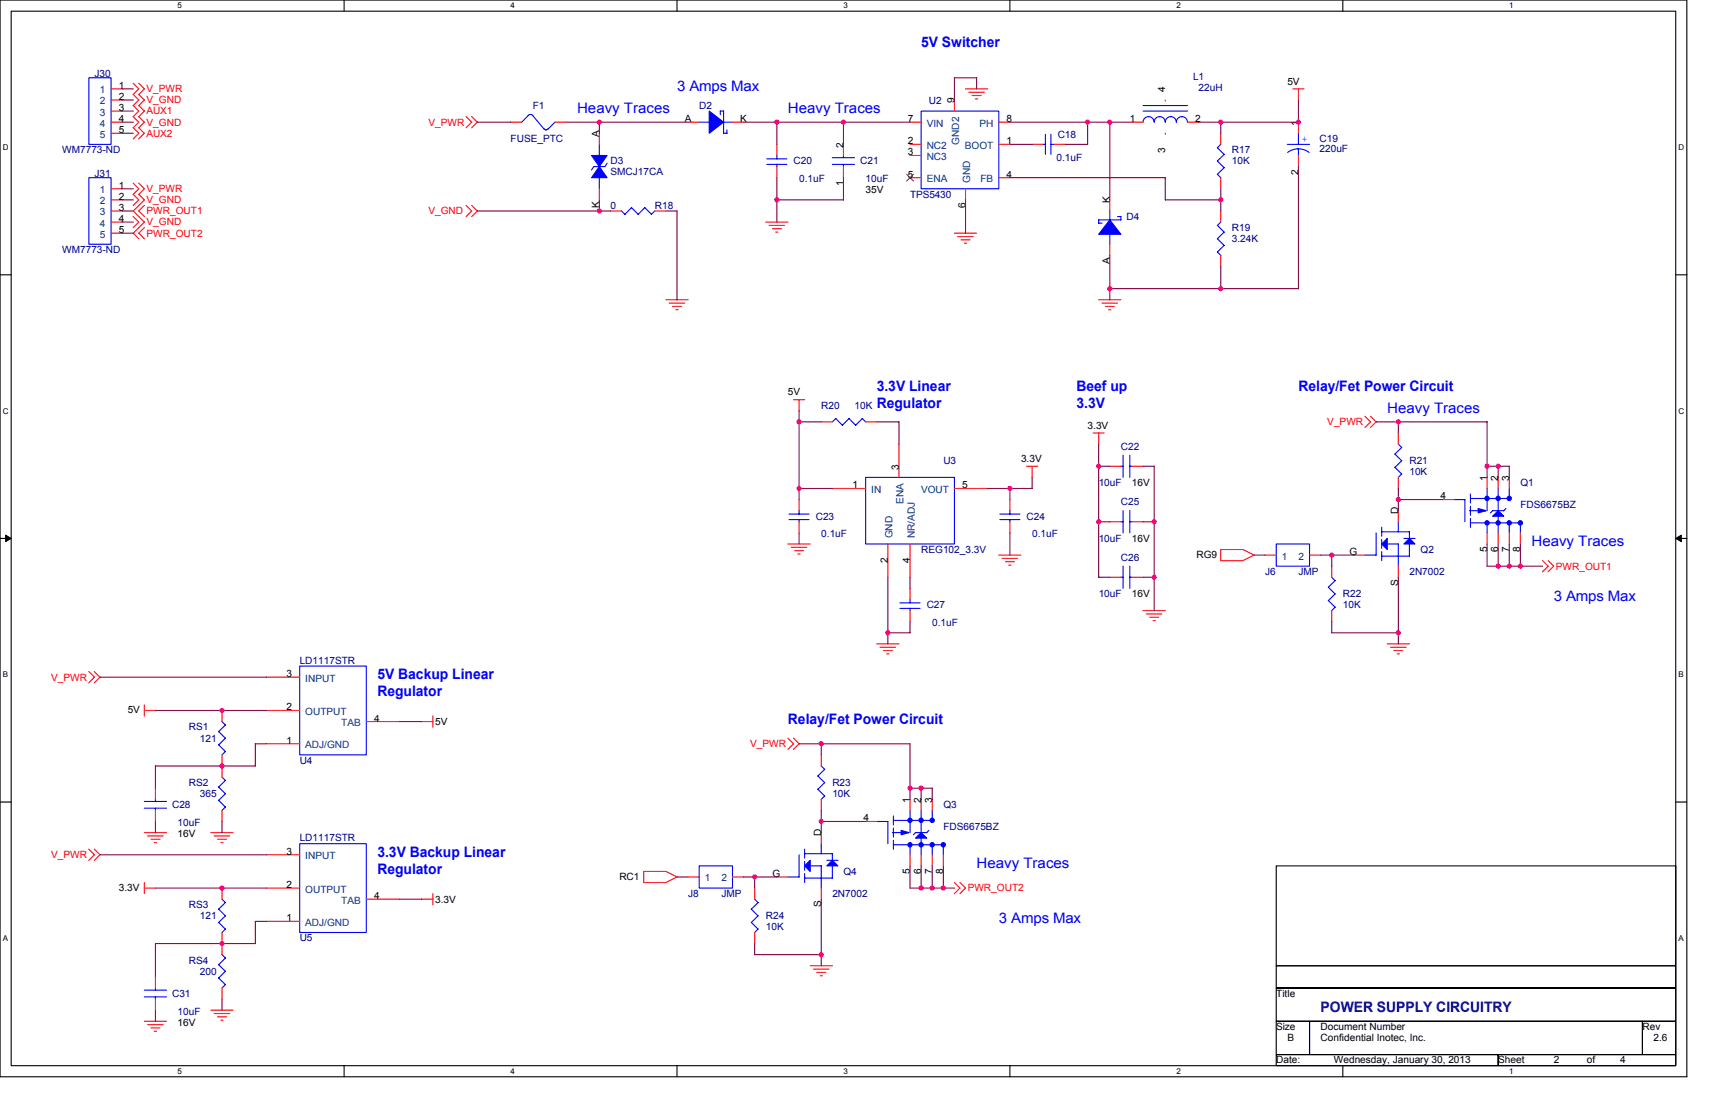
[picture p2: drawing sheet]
<svg xmlns="http://www.w3.org/2000/svg" width="432mm" height="279mm" viewBox="0 0 432 279" stroke-linecap="round" stroke-linejoin="round" font-family="sans-serif">
<path d="M0 0h424.7v271h-424.7zM2.8 2.8h419.1v265.4h-419.1z" fill="none" stroke="#000" stroke-width=".28"/>
<g fill="#fff">
<path d="M44.7 .3h1.1v2.2h-1.1z"/>
<path d="M44.7 268.5h1.1v2.3h-1.1z"/>
</g>
<path d="M86.6 0v2.8M86.6 268.2v2.8" fill="none" stroke="#000" stroke-width=".28"/>
<g fill="#fff">
<path d="M128.5 .3h1.2v2.2h-1.2z"/>
<path d="M128.5 268.5h1.2v2.3h-1.2z"/>
</g>
<path d="M170.5 0v2.8M170.5 268.2v2.8" fill="none" stroke="#000" stroke-width=".28"/>
<g fill="#fff">
<path d="M212.4 .3h1.1v2.2h-1.1z"/>
<path d="M212.4 268.5h1.1v2.3h-1.1z"/>
</g>
<path d="M254.3 0v2.8M254.3 268.2v2.8" fill="none" stroke="#000" stroke-width=".28"/>
<g fill="#fff">
<path d="M296.2 .3h1.1v2.2h-1.1z"/>
<path d="M296.2 268.5h1.1v2.3h-1.1z"/>
</g>
<path d="M338.1 0v2.8M338.1 268.2v2.8" fill="none" stroke="#000" stroke-width=".28"/>
<g fill="#fff">
<path d="M380 .3h1.1v2.2h-1.1z"/>
<path d="M380 268.5h1.1v2.3h-1.1z"/>
<path d="M.7 36h1.5v2.2h-1.5z"/>
<path d="M422.6 36h1.5v2.2h-1.5z"/>
<path d="M.7 102.3h1.5v2.3h-1.5z"/>
<path d="M422.6 102.3h1.5v2.3h-1.5z"/>
</g>
<path d="M0 69.2h2.8M421.9 69.2h2.8" fill="none" stroke="#000" stroke-width=".28"/>
<g fill="#fff">
<path d="M.7 168.7h1.4v2.2h-1.4z"/>
<path d="M422.6 168.7h1.3v2.2h-1.3z"/>
</g>
<path d="M0 135.5h2.8M421.9 135.5h2.8" fill="none" stroke="#000" stroke-width=".28"/>
<path d="M1.4 134.7l1.4 .8-1.4 .8zM421.9 135.5l1.4-.8v1.6z" fill="#000" stroke="#000" stroke-width=".25"/>
<g fill="#fff">
<path d="M.7 235.1h1.4v2.2h-1.4z"/>
<path d="M422.6 235.1h1.4v2.2h-1.4z"/>
</g>
<path d="M0 201.9h2.8M321.3 218h100.6v25.1h-100.6zM421.9 201.9h2.8M321.3 243.1h100.6v5.6h-100.6zM321.3 248.7h100.6v8.4h-100.6zM321.3 257.1h8.4v8.4h-8.4zM329.7 257.1h83.8v8.4h-83.8zM413.5 257.1h8.4v8.4h-8.4zM321.3 265.5h55.9v2.7h-55.9zM377.2 265.5h44.7v2.7h-44.7z" fill="none" stroke="#000" stroke-width=".28"/>
<g fill="none" stroke="#f00" stroke-width=".28">
<path d="M28 22.4h2.8M28 30.8h2.8M28 25.2h2.8M28 28h2.8M28 33.5h2.8M33.5 21l1.4 1.4-1.4 1.4M33.5 23.7l1.4 1.5-1.4 1.4 1.4 1.4-1.4 1.4M33.5 32.1l1.4 1.4-1.4 1.5M33.5 29.3l1.4 1.5-1.4 1.4M34.9 21l1.4 1.4-1.4 1.4M34.9 23.7l1.4 1.5-1.4 1.4 1.4 1.4-1.4 1.4M34.9 32.1l1.4 1.4-1.4 1.5"/>
<path d="M34.9 29.3l1.4 1.5-1.4 1.4M117.3 29.3l1.5 1.5-1.5 1.4M118.7 29.3l1.5 1.5-1.5 1.4M128.5 30.8h2.8M139.7 30.8h2.8M150.9 33.5v2.8M173.2 30.8h2.8M184.4 30.8h2.8M195.6 36.3v2.8M212.4 36.3v2.8M229.1 30.8h2.8M229.1 36.3h2.8"/>
<path d="M229.1 39.1h2.8M240.3 25.2v2.8M243.1 22.4h5.6M243.9 23.2h3.9M244.8 24h2.2M245.6 24.9h.6M251.5 30.8h2.8M251.5 36.3h2.8M259.9 36.3h2.8M265.5 36.3h2.7M285 30.8h2.8M293.4 33.5h.1"/>
<path d="M293.4 25.2h.1M299 30.8h2.8M307.4 33.5v2.8M325.5 22.4h2.8M326.9 22.4v2.8M326.9 30.8v2.7M326.9 39.1v2.8M28 55.9h2.8M28 58.7h2.8M28 47.5h2.8M28 50.3h2.8M28 53.1h2.8"/>
<path d="M33.5 46.1l1.4 1.4-1.4 1.4 1.4 1.4-1.4 1.4M33.5 54.5l1.4 1.4-1.4 1.4M34.9 46.1l1.4 1.4-1.4 1.4 1.4 1.4-2.8 2.8 2.8 2.8-2.8 2.8 1.5 1.4M36.4 57.3l-1.5 1.4 1.5 1.4M36.4 51.7l-1.5 1.4 1.5 1.4M117.3 51.7l1.5 1.4-1.5 1.4M118.7 51.7l1.5 1.4-1.5 1.4M150.9 47.5v2.8M153.7 53.1h2.8M164.9 53.1h2.8M192.8 55.9h5.6M193.6 56.7h3.9"/>
<path d="M194.5 57.6h2.2M195.3 58.4h.6M195.6 41.9v2.8M212.4 41.9v2.8M229.1 44.7h2.8M240.3 58.7h5.6M241.1 59.5h3.9M243.1 47.5v2.8M251.5 44.7h2.8M279.4 50.3v2.8M307.4 44.7v2.8M307.4 53.1v2.8"/>
<path d="M167.6 75.5h5.6M168.5 76.3h3.9M169.3 77.1h2.3M170.2 78h.5M242 60.4h2.2M242.8 61.2h.6M276.6 75.5h5.6M277.5 76.3h3.9M278.3 77.1h2.3M279.1 78h.6M279.4 61.5v2.8M307.4 64.3v2.8"/>
<path d="M199.8 100.6h2.8M201.2 100.6v2.8M206.8 106.2h2.8M218 106.2h2.7M226.3 111.8v8.4M258.5 117.4h2.8M259.9 117.4v2.8M275.2 109h2.8M276.6 109v2.8M279.4 117.4h2.8M285 117.4h2.8M343.7 104.8l1.4 1.4-1.4 1.4"/>
<path d="M345.1 104.8l1.4 1.4-1.4 1.4M352.1 109v2.8M198.4 136.9h5.6M199.2 137.8h3.9M200.1 138.6h2.2M200.9 139.4h.6M201.2 125.8v2.7M201.2 131.3v2.8M209.6 123h8.4M223.5 136.9v8.4M229.1 136.9v8.4M240.3 123h8.4"/>
<path d="M251.5 139.7h5.6M254.3 125.8v2.7M254.3 131.3v2.8M279.4 131.3h2.8M285 131.3h2.8M312.9 138.3l2.8 1.4M312.9 138.3h-5.5v2.8h5.6l2.8-1.4M318.5 139.7h2.8M329.7 139.7h2.8M340.9 139.7h2.8M352.1 120.2v2.8M352.1 128.5v2.8"/>
<path d="M363.2 125.8h2.8M374.4 120.2v2.8M374.4 134.1v2.8M377.2 120.2v2.8M377.2 134.1v2.8M380 120.2v2.8M380 134.1v2.8M382.8 134.1v2.8M229.1 148.1v2.8M229.1 153.7v2.8M252.3 140.6h3.9M253.2 141.4h2.2"/>
<path d="M254 142.2h.6M279.4 145.3h2.8M285 145.3h2.8M287.8 153.7h5.6M288.6 154.5h3.9M289.5 155.4h2.2M290.3 156.2h.6M335.3 142.5v2.8M335.3 153.7v2.8M352.1 142.5v2.8M388.4 141.1l1.4 1.4-1.4 1.4M389.8 141.1l1.4 1.4-1.4 1.4"/>
<path d="M22.4 169l1.4 1.5-1.4 1.4M23.7 169l1.5 1.5-1.5 1.4M36.3 178.8h2.9M36.3 177.4v2.8M55.9 178.8v2.8M67.1 178.8h8.4M67.1 170.5h8.4M220.7 162.1h5.6M221.6 162.9h3.9M222.4 163.7h2.3M223.2 164.6h.6M349.3 162.1h5.6"/>
<path d="M350.1 162.9h3.9M350.9 163.7h2.3M351.8 164.6h.6M39.1 198.4v2.8M55.9 190v5.6M67.1 187.2h8.4M92.2 181.6h8.4M106.2 181.6h2.8M109 180.2v2.8M198.4 185.8l1.4 1.4-1.4 1.4M199.8 185.8l1.4 1.4-1.4 1.4M206.8 190v2.8"/>
<path d="M22.4 213.7l1.4 1.5-1.4 1.4M23.7 213.7l1.5 1.5-1.5 1.4M36.3 209.6h5.6M37.2 210.4h3.9M38 211.2h2.3M38.8 212.1h.6M39.1 204v2.8M53.1 209.6h5.6M53.9 210.4h3.9M54.8 211.2h2.2M55.6 212.1h.6M55.9 204v2.8"/>
<path d="M67.1 215.2h8.4M167.6 219.3l2.9 1.4-2.8 1.4h-5.6M167.7 219.4h-5.6v2.8M206.8 201.2v2.8M206.8 209.6v2.8M218 206.8h2.7M229.1 201.2v2.8M229.1 215.2v2.8M231.9 201.2v2.8M231.9 215.2v2.8M234.7 201.2v2.8M234.7 215.2v2.8"/>
<path d="M237.5 215.2v2.8M36.3 222.1v2.8M36.3 223.5h2.9M55.9 223.5v2.8M55.9 234.7v5.6M67.1 223.5h8.4M67.1 231.9h8.4M92.2 226.3h8.4M106.2 226.3h2.8M109 224.9v2.9M173.2 220.7h2.8M184.4 220.7h2.8"/>
<path d="M190 223.5v2.8M190 234.7v2.8M195.6 220.7h2.8M206.8 223.5v2.8M240.3 222.1l1.4 1.4-1.4 1.5M241.7 222.1l1.4 1.4-1.4 1.5M36.3 257.1h5.6M37.2 257.9h3.9M38 258.7h2.3M38.8 259.6h.6M39.1 245.9v2.8M39.1 251.5v2.8"/>
<path d="M53.1 254.3h5.6M53.9 255.1h3.9M54.8 255.9h2.2M55.6 256.8h.6M55.9 248.7v2.8M204 243.1h5.6M204.8 243.9h3.9M205.6 244.8h2.3M206.5 245.6h.6"/>
</g>
<g fill="#00f" stroke="#00f" stroke-width=".28">
<path d="M231.9 209.6l1.4 1.4h-2.8z" fill-rule="evenodd"/>
<path d="M226.9 209l2 .6-2 .5z" fill-rule="evenodd"/>
<path d="M150.9 41.9l1.9 2.8h-3.9z" fill-rule="evenodd"/>
<path d="M148.9 39.1h3.9l-1.9 2.8z" fill-rule="evenodd"/>
<path d="M349.3 135.5v2.8l-1.4-1.4z" fill-rule="evenodd"/>
<path d="M354.9 135.5l1.4 1.4h-2.8z" fill-rule="evenodd"/>
<path d="M377.2 128.5l1.4 1.4h-2.8z" fill-rule="evenodd"/>
<path d="M372.2 128l1.9 .5-1.9 .6z" fill-rule="evenodd"/>
<path d="M178.6 28l3.6 2.8-3.6 2.7z" fill-rule="evenodd"/>
<path d="M279.4 55.4l2.8 3.6h-5.6z" fill-rule="evenodd"/>
<path d="M204 216.6v2.8l-1.4-1.4z" fill-rule="evenodd"/>
<path d="M209.6 216.6l1.4 1.4h-2.8z" fill-rule="evenodd"/>
<circle cx="229.1" cy="206.5" r=".55"/>
<circle cx="229.1" cy="212.6" r=".55"/>
<circle cx="231.9" cy="212.6" r=".55"/>
<circle cx="234.7" cy="212.6" r=".55"/>
<circle cx="237.5" cy="212.6" r=".55"/>
<circle cx="234.7" cy="206.5" r=".55"/>
<circle cx="231.9" cy="206.5" r=".55"/>
<circle cx="374.4" cy="125.5" r=".55"/>
<circle cx="374.4" cy="131.6" r=".55"/>
<circle cx="377.2" cy="131.6" r=".55"/>
<circle cx="380" cy="131.6" r=".55"/>
<circle cx="382.8" cy="131.6" r=".55"/>
<circle cx="380" cy="125.5" r=".55"/>
<circle cx="377.2" cy="125.5" r=".55"/>
</g>
<g fill="none" stroke="#00f" stroke-width=".28">
<path d="M22.4 19.6h5.6v16.7h-5.6zM133 29l.6-.2 .5 .2M133 29.1l-1.7 1.7M134.1 29.1l2.8 3.3M137 32.4l.5 .3 .5-.3M139.7 30.7l-1.7 1.7M150.9 36.3v2.8M176 30.8h2.9M181.4 28.8l-.1-.8h.9v5.5h.8v-.8M181.6 30.8h2.8M193.1 40h5M195.6 39.1v.9"/>
<path d="M209.5 39.7h5.7M212.4 39.1v.6M231.9 28h19.6v19.5h-19.6zM262.7 36.3h.5M263.2 33.8v5.1M264.6 36.3h.9M264.6 33.8v5.1M287.8 26.6h11.2M287.8 30.7a1.37 1.37 0 0 1 1.4-1.3 1.4 1.4 0 0 1 1.4 1.3 1.37 1.37 0 0 1 1.4-1.3 1.4 1.4 0 0 1 1.4 1.3 1.37 1.37 0 0 1 1.4-1.3 1.4 1.4 0 0 1 1.4 1.3 1.37 1.37 0 0 1 1.4-1.3 1.4 1.4 0 0 1 1.4 1.3M287.8 28h11.2M306.5 37.2l1.7 1.7M307.4 36.3l-.9 .9"/>
<path d="M308.2 38.9l-1.7 1.7M324.1 36.3h5.6M324.2 38.4l1.3-.7 1.4-.2 1.4 .2 1.3 .7M326.9 33.5v2.9M326.9 37.5v1.7M22.4 44.7h5.6v16.8h-5.6zM150.9 44.7v2.8M152.3 41.9h-2.8l-.6 .9M152.9 41.1l-.6 .8M156.5 53.1l.9 .9M157.3 54l1.7-1.8 1.7 1.8M162.3 52.3l1.7 1.7"/>
<path d="M162.4 52.2l-1.7 1.8M164.9 53.1l-.9 .9M193.1 41.4h5M195.6 41.4v.5M209.5 41.4h5.7M212.4 41.4v.6M276.6 55.4h5.6M276.6 55.4v.8M276.6 56.2h.9M279.4 53.1v2.8M279.4 58.7v2.8M281.4 54.5h.8v.9"/>
<path d="M306.5 40.5l1.7 1.7M306.5 43.9l.9 .8M306.5 56.7l1.7 1.7M307.4 55.9l-.9 .9M308.2 42.2l-1.7 1.7M308.2 58.4l-1.7 1.7M306.5 60.1l1.7 1.7M306.5 63.4l.9 .9M308.2 61.8l-1.7 1.7M210.4 105.3l1.7 1.8 1.7-1.8M210.4 105.3l-.9 .9M213.7 105.3l1.7 1.7"/>
<path d="M217.1 105.3l.9 .9M217.1 105.3l-1.7 1.8M282.2 117.4h.6M282.8 114.6v5.6M284.4 117.4h.6M284.5 114.6v5.6M351.2 117.6l1.7 1.7M351.2 114.3l1.7 1.7-1.7 1.6M352 111.8l.9 .8-1.7 1.7M352.9 119.3l-.8 .9M198.6 129.4h5.1M198.6 130.8h5.1"/>
<path d="M201.2 128.5v.9M201.2 130.8v.5M218 120.2h22.3v16.7h-22.3zM251.7 129.4h5.1M251.7 130.8h5.1M254.3 128.5v.9M254.3 130.8v.5M282.2 131.3h.6M282.8 128.5v5.6M284.4 131.3h.6M284.5 128.5v5.6M321.3 136.9h8.4v5.6h-8.4z"/>
<path d="M346.5 134.1v5.6h-2.8M347.9 133.9h7M347.9 132.7v2.3M347.9 135.8v2.2M347.9 138.9v2.2M349.3 136.9h2.8M352.1 131.3v2.6M352.1 136.9v5.6M353.5 135.5h2.8M354.9 136.9v3.1h-7M354.9 133.8v1.7M366 125.8h2.8"/>
<path d="M368.8 125.7v5.6M370 128.5h4.2M370.2 131.6h12.9M370.2 124.4v2.2M370.2 127.4v2.3M370.2 130.5v2.3M370.2 125.5h9.8M374.4 123v5.5M374.4 131.6v2.5M377.2 123v5.6M377.2 129.9v4.2M378.6 128.5h-2.8l-.6 .6"/>
<path d="M379.2 128l-.6 .6M380 123v2.5M380 131.6v2.5M382.8 131.6v2.5M226.6 151.7h5M226.6 153.1h5M229.1 150.9v.9M229.1 153.1v.6M282.2 145.3h.6M282.8 142.5v5.6M284.4 145.3h.6M284.5 142.5v5.6"/>
<path d="M334.4 151.2l1.7 1.6M334.4 147.8l1.7 1.7M335.3 145.3l.8 .9M336.2 152.8l-.9 .9M336.2 149.5l-1.7 1.7M336.2 146.1l-1.7 1.7M75.5 167.7h16.7v22.3h-16.7zM55 187.5l1.8 1.6-.9 .9M55 184.1l1.8 1.7-1.7 1.7M55 198.1l1.8 1.7-1.7 1.7M55.9 181.6l.9 .9-1.7 1.6M55.9 195.6l.9 .8-1.7 1.7"/>
<path d="M205.9 198.6l1.7 1.7-.8 .9M205.9 195.3l1.7 1.7M206.8 192.8l.8 .9M207.6 197l-1.7 1.7M207.6 193.6l-1.7 1.7M36.3 203.4h5.6M36.3 201.7h5.6M39.1 201.2v.6M39.1 203.4v.6M55 201.4l1.8 1.7-.9 .9M75.5 212.4h16.7v22.3h-16.7zM176 218h8.4v5.5h-8.4z"/>
<path d="M201.2 215.2v5.6l-2.8-.1M202.6 214.9h7v1.7M202.6 213.7v2.3M202.6 216.8v2.3M202.6 219.9v2.2M204 218h2.8v5.6M206.8 212.4v2.5M208.2 216.6h2.8M209.6 217.9v3.1M220.7 206.8h2.8v5.6M224.7 209.6h4.2M224.9 212.6h12.9"/>
<path d="M224.9 205.4v2.2M224.9 208.4v2.3M224.9 211.5v2.3M229.1 204v5.6M229.1 212.6v2.6M231.9 204v5.6M231.9 211v4.2M233.3 209.6h-2.8l-.5 .5M233.9 209l-.6 .6M234.7 204v2.5h-9.8M234.7 212.6v2.6M237.5 212.6v2.6"/>
<path d="M55 232.2l1.8 1.6-.9 .9M55 228.8l1.8 1.7-1.7 1.7M55.9 226.3l.9 .9-1.7 1.7M189.1 228.8l1.8 1.7M190 226.3l.9 .9M190.9 233.8l-.9 .9M190.9 230.5l-1.8 1.7 1.8 1.7M190.9 227.2l-1.7 1.7M202.6 221h7M36.3 250.9h5.6M36.3 249.2h5.6M39.1 248.7v.6"/>
<path d="M39.1 250.9v.6M55 246.1l1.8 1.7-.9 .9M55 242.8l1.8 1.7-1.7 1.7M55.9 240.3l.9 .8-1.7 1.7"/>
</g>
<path d="M228.3 43.9l1.7 1.7M230 43.9l-1.7 1.7" fill="none" stroke="#804000" stroke-width=".25"/>
<g fill="none" stroke="#800040" stroke-width=".28">
<path d="M30.8 30.8h2.8M30.8 22.4h2.8M30.8 25.2h2.8M30.8 28h2.8M30.8 33.5h2.8M120.2 30.8h8.4M142.5 30.8h30.8M150.9 30.8v2.8M187.2 30.8h42M195.6 30.8v5.6M212.4 30.8v5.6M245.9 22.4v-2.8h-5.6v5.6"/>
<path d="M254.3 30.8h30.7M254.3 36.3h5.6M268.2 36.3h5.7M273.8 30.8v5.6M279.4 30.8v19.5M307.4 30.8v2.8M326.9 25.2v5.6h-25.1M30.8 50.3h2.8M30.8 53.1h2.8M30.8 55.9h2.8M30.8 58.7h2.8M30.8 47.5h2.8"/>
<path d="M120.2 53.1h33.5M150.9 50.3v2.8M167.7 53.1h2.8v22.4M195.6 44.7v11.2M195.6 50.3h16.8M212.4 44.7v5.6M243.1 50.3v8.4M254.3 44.7h39.1v5.6M293.4 50.3h14M307.4 47.5v5.6M326.9 41.9v30.8M279.4 64.3v11.2"/>
<path d="M279.4 72.7h47.5M307.4 67.1v5.6M201.2 103.4v22.4M201.2 106.2h5.6M220.7 106.2h5.7l-.1 5.6M276.6 117.4h2.8M276.6 111.8v33.5h2.8M287.8 117.4h2.8v36.3M346.5 106.2h27.9M352.1 106.2v2.8M374.4 106.2v14M374.4 117.4h5.6v2.8"/>
<path d="M377.2 117.4v2.8M201.2 123h8.4M201.2 134.1v2.8M248.7 123h11.2M254.3 123v2.8M254.3 134.1v5.6M259.9 120.2v2.8M276.6 131.3h2.8M287.8 131.3h2.8M315.7 139.7h2.9M332.5 139.7h8.4M335.3 139.7v2.8"/>
<path d="M352.1 125.8h11.2M352.1 123v5.6M374.4 136.9v5.6h14M377.2 136.9v5.6M380 136.9v5.6M382.8 136.9v5.6M223.5 145.3v16.8M223.5 159.3h5.7M229.1 145.3v2.8M229.1 156.5v2.8M287.8 145.3h2.8M335.3 159.3h16.8"/>
<path d="M335.3 156.5v2.8M352.1 145.3v16.8M25.2 170.5h41.9M39.1 178.8h28M64.3 192.8h-25.2v5.6M67.1 187.2h-2.8v5.6M100.6 181.6h5.6M201.2 187.2h28M206.8 187.2v2.8M229.1 187.2v14M229.1 198.4h5.6v2.8M231.9 198.4v2.8"/>
<path d="M25.2 215.2h41.9M39.1 206.8v2.8M55.9 206.8v2.8M206.8 204v5.6M206.8 206.8h11.2M229.1 218v5.6M231.9 218v5.6M234.7 218v5.6M237.5 218v5.6M39.1 223.5h28M64.3 237.5h-25.2v8.4M67.1 231.9h-2.8v5.6"/>
<path d="M100.6 226.3h5.6M170.5 220.7h2.8M187.2 220.7h8.4M190 237.5v2.8h16.8M190 220.7v2.9M206.8 226.3v16.8M229.1 223.5h11.2M39.1 254.3v2.8M55.9 251.5v2.8"/>
</g>
<g fill="#f0f" stroke="#f0f" stroke-width=".28">
<circle cx="150.9" cy="30.7" r=".54"/>
<circle cx="195.6" cy="30.7" r=".54"/>
<circle cx="212.4" cy="30.7" r=".54"/>
<circle cx="195.6" cy="50.3" r=".54"/>
<circle cx="273.8" cy="30.7" r=".54"/>
<circle cx="279.4" cy="30.7" r=".54"/>
<circle cx="279.4" cy="72.7" r=".54"/>
<circle cx="307.3" cy="72.7" r=".54"/>
<circle cx="307.3" cy="50.3" r=".54"/>
<circle cx="307.3" cy="30.7" r=".54"/>
<circle cx="326.9" cy="30.7" r=".54"/>
<circle cx="201.2" cy="106.2" r=".54"/>
<circle cx="201.2" cy="122.9" r=".54"/>
<circle cx="223.5" cy="159.3" r=".54"/>
<circle cx="254.3" cy="122.9" r=".54"/>
<circle cx="352.1" cy="125.7" r=".54"/>
<circle cx="352.1" cy="159.3" r=".54"/>
<circle cx="377.2" cy="142.5" r=".54"/>
<circle cx="382.8" cy="142.5" r=".54"/>
<circle cx="380" cy="142.5" r=".54"/>
<circle cx="335.3" cy="139.7" r=".54"/>
<circle cx="374.4" cy="117.4" r=".54"/>
<circle cx="377.2" cy="117.4" r=".54"/>
<circle cx="352.1" cy="106.2" r=".54"/>
<circle cx="55.9" cy="223.5" r=".54"/>
<circle cx="55.9" cy="178.8" r=".54"/>
<circle cx="55.9" cy="237.5" r=".54"/>
<circle cx="55.9" cy="192.8" r=".54"/>
<circle cx="150.9" cy="53.1" r=".54"/>
<circle cx="290.6" cy="131.3" r=".54"/>
<circle cx="276.6" cy="117.4" r=".54"/>
<circle cx="290.6" cy="145.3" r=".54"/>
<circle cx="276.6" cy="131.3" r=".54"/>
<circle cx="206.8" cy="187.2" r=".54"/>
<circle cx="231.9" cy="223.5" r=".54"/>
<circle cx="237.5" cy="223.5" r=".54"/>
<circle cx="229.1" cy="198.4" r=".54"/>
<circle cx="231.9" cy="198.4" r=".54"/>
<circle cx="206.8" cy="206.8" r=".54"/>
<circle cx="234.7" cy="223.5" r=".54"/>
<circle cx="206.8" cy="240.3" r=".54"/>
<circle cx="190" cy="220.7" r=".54"/>
</g>
<g font-size="3.6" fill="#00f">
<text x="231.9" y="11.8">5V Switcher</text>
<text x="170.5" y="22.9">3 Amps Max</text>
<text x="145.3" y="28.4">Heavy Traces</text>
<text x="198.4" y="28.4">Heavy Traces</text>
<text x="220.7" y="98.4">3.3V Linear</text>
<text x="271" y="98.4">Beef up</text>
<text x="326.9" y="98.4">Relay/Fet Power Circuit</text>
<text x="220.7" y="102.6">Regulator</text>
<text x="271" y="102.6">3.3V</text>
<text x="349.3" y="103.9">Heavy Traces</text>
<text x="385.6" y="137.4">Heavy Traces</text>
<text x="391.2" y="151.4">3 Amps Max</text>
<text x="95" y="171">5V Backup Linear</text>
<text x="95" y="175.3">Regulator</text>
<text x="198.4" y="182.2">Relay/Fet Power Circuit</text>
<text x="95" y="215.7">3.3V Backup Linear</text>
<text x="95" y="220">Regulator</text>
<text x="245.9" y="218.4">Heavy Traces</text>
<text x="251.5" y="232.4">3 Amps Max</text>
</g>
<text font-size="3.6" fill="#0000a0" x="332.5" y="254.8">POWER SUPPLY CIRCUITRY</text>
<g font-size="2.5" fill="#000080">
<text x="23.8" y="19.3">J30</text>
<text x="300.4" y="20.2">L1</text>
<text x="301.8" y="22.9">22uH</text>
<text x="134.1" y="27.4">F1</text>
<text x="176" y="27.4">D2</text>
<text x="233.9" y="26.3">U2</text>
<text x="128.5" y="35.8">FUSE_PTC</text>
<text x="266.3" y="34.7">C18</text>
<text x="332.2" y="35.8">C19</text>
<text x="15.7" y="38.6">WM7773-ND</text>
<text x="153.7" y="41.4">D3</text>
<text x="199.8" y="41.4">C20</text>
<text x="216.6" y="41.4">C21</text>
<text x="266" y="40.5">0.1uF</text>
<text x="310.2" y="38.6">R17</text>
<text x="310.2" y="41.4">10K</text>
<text x="332.2" y="38.3">220uF</text>
<text x="23.8" y="44.4">J31</text>
<text x="153.7" y="44.2">SMCJ17CA</text>
<text x="201.2" y="45.8">0.1uF</text>
<text x="218" y="45.8">10uF</text>
<text x="153.7" y="52.6">0</text>
<text x="164.9" y="52.6">R18</text>
<text x="229.1" y="49.8">TPS5430</text>
<text x="283.6" y="55.4">D4</text>
<text x="310.2" y="58.1">R19</text>
<text x="15.7" y="63.7">WM7773-ND</text>
<text x="310.2" y="60.9">3.24K</text>
<text x="206.8" y="102.8">R20</text>
<text x="215.2" y="102.8">10K</text>
<text x="282.2" y="113.2">C22</text>
<text x="237.5" y="116.8">U3</text>
<text x="354.9" y="116.8">R21</text>
<text x="354.9" y="119.6">10K</text>
<text x="276.6" y="122.4">10uF</text>
<text x="382.8" y="122.4">Q1</text>
<text x="205.4" y="130.8">C23</text>
<text x="258.5" y="130.8">C24</text>
<text x="282.2" y="127.1">C25</text>
<text x="382.8" y="128">FDS6675BZ</text>
<text x="206.8" y="135.3">0.1uF</text>
<text x="259.9" y="135.3">0.1uF</text>
<text x="276.6" y="136.4">10uF</text>
<text x="231.9" y="139.2">REG102_3.3V</text>
<text x="282.2" y="141.1">C26</text>
<text x="357.7" y="139.2">Q2</text>
<text x="318.5" y="144.8">J6</text>
<text x="326.9" y="144.8">JMP</text>
<text x="354.9" y="144.8">2N7002</text>
<text x="233.3" y="153.1">C27</text>
<text x="276.6" y="150.3">10uF</text>
<text x="338.1" y="150.3">R22</text>
<text x="338.1" y="153.1">10K</text>
<text x="234.7" y="157.6">0.1uF</text>
<text x="75.5" y="167.1">LD1117STR</text>
<text x="47.5" y="183.9">RS1</text>
<text x="50.3" y="186.7">121</text>
<text x="47.5" y="197.8">RS2</text>
<text x="75.5" y="192.3">U4</text>
<text x="209.6" y="197.8">R23</text>
<text x="43.3" y="203.4">C28</text>
<text x="50.3" y="200.6">365</text>
<text x="209.6" y="200.6">10K</text>
<text x="237.5" y="203.4">Q3</text>
<text x="44.7" y="207.9">10uF</text>
<text x="237.5" y="209">FDS6675BZ</text>
<text x="75.5" y="211.8">LD1117STR</text>
<text x="212.4" y="220.2">Q4</text>
<text x="173.2" y="225.8">J8</text>
<text x="181.6" y="225.8">JMP</text>
<text x="209.6" y="225.8">2N7002</text>
<text x="47.5" y="228.6">RS3</text>
<text x="50.3" y="231.4">121</text>
<text x="192.8" y="231.4">R24</text>
<text x="75.5" y="237">U5</text>
<text x="192.8" y="234.2">10K</text>
<text x="47.5" y="242.5">RS4</text>
<text x="50.3" y="245.3">200</text>
<text x="43.3" y="250.9">C31</text>
<text x="44.7" y="255.4">10uF</text>
</g>
<g font-size="2.5" fill="#004080">
<text x="25.2" y="23.5">1</text>
<text x="25.2" y="26.3">2</text>
<text x="25.2" y="29.1">3</text>
<text x="25.2" y="31.9">4</text>
<text x="25.2" y="34.7">5</text>
<text x="233.3" y="31.9">VIN</text>
<text x="246.6" y="31.9">PH</text>
<text x="233.3" y="37.5">NC2</text>
<text x="233.3" y="40.3">NC3</text>
<text x="241.5" y="36.4" transform="rotate(-90 241.5 36.4)">GND2</text>
<text x="242.9" y="37.5">BOOT</text>
<text x="233.3" y="45.8">ENA</text>
<text x="244.3" y="46.1" transform="rotate(-90 244.3 46.1)">GND</text>
<text x="246.9" y="45.8">FB</text>
<text x="25.2" y="48.6">1</text>
<text x="25.2" y="51.4">2</text>
<text x="25.2" y="54.2">3</text>
<text x="25.2" y="57">4</text>
<text x="25.2" y="59.8">5</text>
<text x="219.4" y="124.1">IN</text>
<text x="231.9" y="124.1">VOUT</text>
<text x="227.5" y="126.8" transform="rotate(-90 227.5 126.8)">ENA</text>
<text x="224.7" y="135.5" transform="rotate(-90 224.7 135.5)">GND</text>
<text x="230.3" y="135.5" transform="rotate(-90 230.3 135.5)">NR/ADJ</text>
<text x="322.7" y="140.8">1</text>
<text x="326.9" y="140.8">2</text>
<text x="76.9" y="171.6">INPUT</text>
<text x="76.9" y="180">OUTPUT</text>
<text x="85.9" y="182.8">TAB</text>
<text x="76.9" y="188.3">ADJ/GND</text>
<text x="76.9" y="216.3">INPUT</text>
<text x="177.4" y="221.9">1</text>
<text x="181.6" y="221.9">2</text>
<text x="76.9" y="224.7">OUTPUT</text>
<text x="85.9" y="227.5">TAB</text>
<text x="76.9" y="233">ADJ/GND</text>
</g>
<g font-size="2.5">
<text x="29.9" y="22.4">1</text>
<text x="293.4" y="23.2" transform="rotate(-90 293.4 23.2)">4</text>
<text x="324.1" y="21.3">5V</text>
<text x="29.9" y="25.1">2</text>
<text x="29.9" y="27.9">3</text>
<text x="240.3" y="26" transform="rotate(-90 240.3 26)">9</text>
<text x="29.9" y="30.7">4</text>
<text x="29.9" y="33.5">5</text>
<text x="150.9" y="34.4" transform="rotate(-90 150.9 34.4)">A</text>
<text x="172.4" y="30.7">A</text>
<text x="186.4" y="30.7">K</text>
<text x="228.6" y="30.7">7</text>
<text x="253.4" y="30.7">8</text>
<text x="284.5" y="30.7">1</text>
<text x="300.9" y="30.7">2</text>
<text x="326.9" y="31.6" transform="rotate(-90 326.9 31.6)">1</text>
<text x="212.3" y="37.2" transform="rotate(-90 212.3 37.2)">2</text>
<text x="228.6" y="36.3">2</text>
<text x="228.6" y="39.1">3</text>
<text x="253.4" y="36.3">1</text>
<text x="293.4" y="38.4" transform="rotate(-90 293.4 38.4)">3</text>
<text x="29.9" y="47.5">1</text>
<text x="212.3" y="46.8" transform="rotate(-90 212.3 46.8)">1</text>
<text x="228.6" y="44.7">5</text>
<text x="253.4" y="44.7">4</text>
<text x="326.9" y="44" transform="rotate(-90 326.9 44)">2</text>
<text x="29.9" y="50.3">2</text>
<text x="29.9" y="53.1">3</text>
<text x="150.9" y="52.4" transform="rotate(-90 150.9 52.4)">K</text>
<text x="218" y="48.6">35V</text>
<text x="243.1" y="52.4" transform="rotate(-90 243.1 52.4)">6</text>
<text x="279.4" y="51.2" transform="rotate(-90 279.4 51.2)">K</text>
<text x="29.9" y="55.9">4</text>
<text x="29.9" y="58.7">5</text>
<text x="279.4" y="66.4" transform="rotate(-90 279.4 66.4)">A</text>
<text x="198.4" y="99.5">5V</text>
<text x="273.8" y="107.9">3.3V</text>
<text x="226.3" y="118.2" transform="rotate(-90 226.3 118.2)">3</text>
<text x="257.1" y="116.3">3.3V</text>
<text x="214.6" y="122.9">1</text>
<text x="242.3" y="122.9">5</text>
<text x="285" y="122.4">16V</text>
<text x="362.7" y="125.7">4</text>
<text x="374.4" y="121" transform="rotate(-90 374.4 121)">1</text>
<text x="377.2" y="121" transform="rotate(-90 377.2 121)">2</text>
<text x="380" y="121" transform="rotate(-90 380 121)">3</text>
<text x="352" y="129.4" transform="rotate(-90 352 129.4)">D</text>
<text x="285" y="136.4">16V</text>
<text x="223.5" y="141.8" transform="rotate(-90 223.5 141.8)">2</text>
<text x="229.1" y="141.8" transform="rotate(-90 229.1 141.8)">4</text>
<text x="301.2" y="140.6">RG9</text>
<text x="339.8" y="139.7">G</text>
<text x="374.4" y="139" transform="rotate(-90 374.4 139)">5</text>
<text x="377.2" y="139" transform="rotate(-90 377.2 139)">6</text>
<text x="380" y="139" transform="rotate(-90 380 139)">7</text>
<text x="382.8" y="139" transform="rotate(-90 382.8 139)">8</text>
<text x="352" y="147.4" transform="rotate(-90 352 147.4)">S</text>
<text x="285" y="150.3">16V</text>
<text x="72.1" y="170.4">3</text>
<text x="32.2" y="179.4">5V</text>
<text x="72.1" y="178.8">2</text>
<text x="94.2" y="181.6">4</text>
<text x="109.5" y="182.5">5V</text>
<text x="72.1" y="187.2">1</text>
<text x="229.1" y="202" transform="rotate(-90 229.1 202)">1</text>
<text x="231.9" y="202" transform="rotate(-90 231.9 202)">2</text>
<text x="234.7" y="202" transform="rotate(-90 234.7 202)">3</text>
<text x="217.4" y="206.8">4</text>
<text x="44.7" y="210.7">16V</text>
<text x="72.1" y="215.1">3</text>
<text x="206.8" y="210.4" transform="rotate(-90 206.8 210.4)">D</text>
<text x="155.9" y="221.6">RC1</text>
<text x="194.5" y="220.7">G</text>
<text x="229.1" y="220" transform="rotate(-90 229.1 220)">5</text>
<text x="231.9" y="220" transform="rotate(-90 231.9 220)">6</text>
<text x="234.7" y="220" transform="rotate(-90 234.7 220)">7</text>
<text x="237.5" y="220" transform="rotate(-90 237.5 220)">8</text>
<text x="29.9" y="224.4">3.3V</text>
<text x="72.1" y="223.5">2</text>
<text x="94.2" y="226.3">4</text>
<text x="109.5" y="227.2">3.3V</text>
<text x="72.1" y="231.9">1</text>
<text x="206.8" y="228.4" transform="rotate(-90 206.8 228.4)">S</text>
<text x="321.3" y="250.9">Title</text>
<text x="44.7" y="258.2">16V</text>
<text x="321.3" y="259.3">Size</text>
<text x="324.1" y="262.1">B</text>
<text x="332.5" y="259.3">Document Number</text>
<text x="332.5" y="262.1">Confidential Inotec, Inc.</text>
<text x="413.5" y="259.3">Rev</text>
<text x="416.3" y="262.1">2.6</text>
<text x="321.3" y="267.7">Date:</text>
<text x="335.9" y="267.7">Wednesday, January 30, 2013</text>
<text x="377.2" y="267.7">Sheet</text>
<text x="391.2" y="267.7">2</text>
<text x="399.6" y="267.7">of</text>
<text x="407.9" y="267.7">4</text>
</g>
<g font-size="2.5" fill="#f00">
<text x="36.9" y="23.2">V_PWR</text>
<text x="36.9" y="26">V_GND</text>
<text x="36.9" y="28.8">AUX1</text>
<text x="36.9" y="34.4">AUX2</text>
<text x="36.9" y="31.6">V_GND</text>
<text x="107.9" y="31.6">V_PWR</text>
<text x="36.9" y="51.2">V_GND</text>
<text x="36.9" y="48.4">V_PWR</text>
<text x="36.9" y="54">PWR_OUT1</text>
<text x="107.9" y="54">V_GND</text>
<text x="36.9" y="59.5">PWR_OUT2</text>
<text x="36.9" y="56.7">V_GND</text>
<text x="334.2" y="107">V_PWR</text>
<text x="391.7" y="143.4">PWR_OUT1</text>
<text x="12.9" y="171.3">V_PWR</text>
<text x="188.9" y="188.1">V_PWR</text>
<text x="12.9" y="216">V_PWR</text>
<text x="243.6" y="224.4">PWR_OUT2</text>
</g>
<text font-size="2.5" fill="#00f" x="327.8" y="35.8">+</text>
<g font-size="2">
<text x="44.7" y="2.1">5</text>
<text x="128.5" y="2.1">4</text>
<text x="212.4" y="2.1">3</text>
<text x="296.2" y="2.1">2</text>
<text x="380" y="2.1">1</text>
<text x=".7" y="37.8">D</text>
<text x="422.6" y="37.8">D</text>
<text x=".7" y="104.1">C</text>
<text x="422.6" y="104.1">C</text>
<text x=".7" y="170.5">B</text>
<text x="422.6" y="170.5">B</text>
<text x=".7" y="236.9">A</text>
<text x="422.6" y="236.9">A</text>
<text x="44.7" y="270.3">5</text>
<text x="128.5" y="270.3">4</text>
<text x="212.4" y="270.3">3</text>
<text x="296.2" y="270.3">2</text>
<text x="380" y="270.3">1</text>
</g>
</svg>
